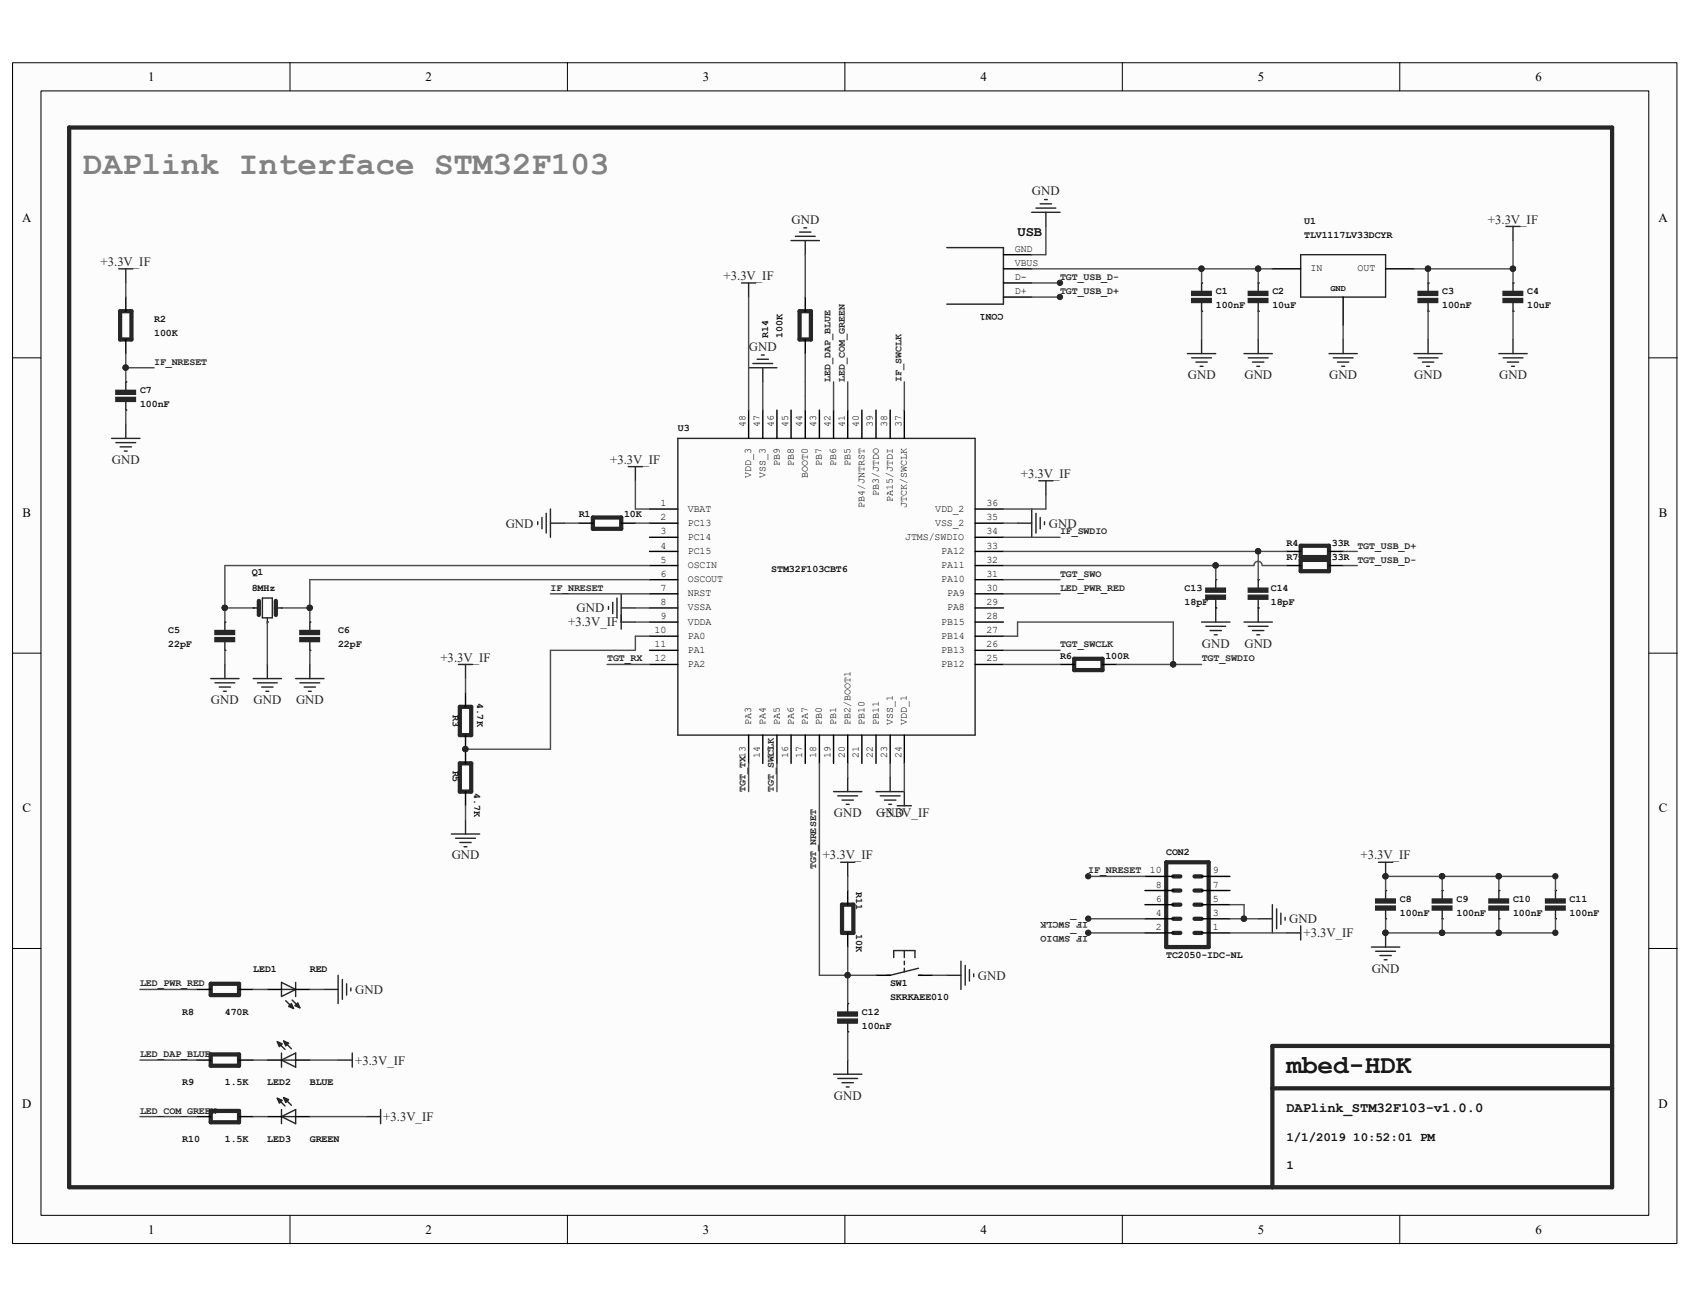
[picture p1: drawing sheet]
<svg xmlns="http://www.w3.org/2000/svg" width="279mm" height="216mm" viewBox="0 0 279 216" stroke-linecap="round" stroke-linejoin="round" font-family="sans-serif">
<path d="M2.1 10.4h275.1v195.2h-275.1z" fill="#fcfcfc"/>
<path d="M2.1 10.4h275.1v195.2h-275.1z" fill="none" stroke="#000" stroke-width=".17"/>
<path d="M6.8 15.1h265.8v185.8h-265.8z" fill="#fcfcfc"/>
<g fill="none" stroke="#000" stroke-width=".17">
<path d="M6.8 15h265.8v185.9h-265.8zM47.9 10.3v4.7M93.8 10.3v4.7M139.7 10.3v4.7M185.5 10.3v4.7M231.4 10.3v4.7M2.1 59.2h4.7M272.6 59.2h4.7M2.1 108h4.7M272.6 108h4.7M2.1 156.8h4.7M272.6 156.8h4.7"/>
<path d="M47.9 200.9v4.7M93.8 200.9v4.7M139.7 200.9v4.7M185.5 200.9v4.7M231.4 200.9v4.7"/>
</g>
<g fill="#0e0e0e" stroke="#0e0e0e" stroke-width=".17">
<circle cx="20.8" cy="60.8" r=".44"/>
<circle cx="37.2" cy="100.5" r=".44"/>
<circle cx="51.2" cy="100.5" r=".44"/>
<circle cx="76.9" cy="123.8" r=".44"/>
<circle cx="140.1" cy="161.2" r=".44"/>
<circle cx="194" cy="109.8" r=".44"/>
<circle cx="198.6" cy="44.4" r=".44"/>
<circle cx="201" cy="93.5" r=".44"/>
<circle cx="205.7" cy="151.9" r=".44"/>
<circle cx="208" cy="91.1" r=".44"/>
<circle cx="208" cy="44.4" r=".44"/>
<circle cx="229.1" cy="154.2" r=".44"/>
<circle cx="229.1" cy="144.9" r=".44"/>
<circle cx="236.1" cy="44.4" r=".44"/>
<circle cx="238.4" cy="154.2" r=".44"/>
<circle cx="238.4" cy="144.9" r=".44"/>
<circle cx="247.8" cy="154.2" r=".44"/>
<circle cx="247.8" cy="144.9" r=".44"/>
<circle cx="250.1" cy="44.4" r=".44"/>
</g>
<g fill="none" stroke="#262626" stroke-width=".7">
<path d="M11.4 21.1h255.1v175.2h-255.1zM19.9 51.4h1.8v4.7h-1.8zM132.2 51.4h1.9v4.7h-1.9zM42.8 99.3v2.4M45.6 99.3v2.4M98 85.6h4.7v1.8h-4.7zM215 90.2h4.7v1.9h-4.7zM215 92.6h4.7v1.8h-4.7zM76 116.9h1.9v4.6h-1.9zM177.6 108.9h4.7v1.9h-4.7zM76 126.2h1.9v4.7h-1.9zM139.2 149.6h1.9v4.6h-1.9z"/>
<path d="M192.8 142.5h7v14.1h-7zM194 149.6h1.1M194 151.9h1.1M194 154.2h1.1M194 144.9h1.1M194 147.2h1.1M197.5 149.6h1.2M197.5 151.9h1.2M197.5 154.2h1.2M197.5 144.9h1.2M197.5 147.2h1.2M34.8 162.6h4.7v1.9h-4.7z"/>
<path d="M34.8 174.3h4.7v1.9h-4.7zM210.4 179.9h56.1M266.5 172.9h-56.1v23.4M34.8 183.7h4.7v1.8h-4.7z"/>
</g>
<g fill="none" stroke="#262626" stroke-width=".23">
<path d="M156.5 40.9h9.4v9.4h-9.4M198.7 46.8v1.4M198.7 50v1.4M208 46.8v1.4M208 50v1.4M215 42.1h14.1v7h-14.1zM236.1 46.8v1.4M236.1 50v1.4M250.1 46.8v1.4M250.1 50v1.4M20.8 63.1v1.4M20.8 66.4v1.4"/>
<path d="M112.1 72.5h49.1v49h-49.1zM43.4 98.9h1.6v3.2h-1.6zM201 95.8v1.4M201 99.1v1.4M208 95.8v1.4M208 99.1v1.4M37.2 102.8v1.4M37.2 106.1v1.4M41.9 100.5h.9M44.2 102.1v1M45.6 100.5h.9M51.2 102.8v1.4"/>
<path d="M51.2 106.1v1.4M147.8 158.3v-1.2h3.5v1.2M149.5 157.1v1.2M149.5 158.9v.6M229.1 147.2v1.4M229.1 150.5v1.4M238.4 147.2v1.4M238.4 150.5v1.4M247.8 147.2v1.4M247.8 150.5v1.4M257.2 147.2v1.4M257.2 150.5v1.4"/>
<path d="M46.5 162.4l2.4 1.2-2.4 1.1zM46.5 163.6h2.4M47.2 165.4l1.3 1.3M48.3 165.3l1.3 1.3M48.9 162.4v2.3M140.1 165.9v1.4M140.1 169.2v1.4M149.5 160.1v.5M151.8 160.1l-4.6 1.1h-.6M151.8 161.2h.6"/>
</g>
<g fill="none" stroke="#000" stroke-width=".23">
<path d="M20.8 49.1v2.3M20.8 56.1v2.4M133.1 49.1v2.3M133.1 56.1v2.4M165.9 49.1h4.7M165.9 46.8h4.7M165.9 42.1h4.7M165.9 44.4h4.7M198.7 46.8h.1M198.7 51.4h.1M208 46.8h.1M208 51.4h.1"/>
<path d="M210.4 44.4h4.6M222.1 49.1v4.7M229.1 44.4h4.7M236.1 46.8h.1M236.1 51.4h.1M250.1 46.8h.1M250.1 51.4h.1M20.8 63.1h.1M20.8 67.8h.1M123.8 67.8v4.7M126.1 67.8v4.7M128.4 67.8v4.7"/>
<path d="M130.8 67.8v4.7M133.1 67.8v4.7M135.5 67.8v4.7M137.8 67.8v4.7M140.1 67.8v4.7M142.5 67.8v4.7M144.8 67.8v4.7M147.2 67.8v4.7M149.5 67.8v4.7M95.7 86.5h2.3M102.7 86.5h2.3M107.4 84.2h4.7"/>
<path d="M107.4 86.5h4.7M107.4 88.8h4.7M107.4 91.2h4.7M107.4 93.5h4.7M107.4 95.8h4.7M107.4 98.2h4.7M161.2 84.2h4.7M161.2 86.5h4.7M161.2 88.8h4.7M161.2 91.2h4.7M161.2 93.5h4.7M161.2 95.8h4.7"/>
<path d="M161.2 98.2h4.7M201 95.8h.1M208 95.8h.1M212.7 91.2h2.3M212.7 93.5h2.3M219.7 91.2h2.4M219.7 93.5h2.4M37.2 102.8h.1M37.2 107.5h.1M41.9 100.5h.1M44.2 102.8h.1M46.5 100.5h.1"/>
<path d="M51.2 102.8h.1M51.2 107.5h.1M77 114.5v2.4M107.4 100.5h4.7M107.4 102.8h4.7M107.4 105.2h4.7M107.4 107.5h4.7M107.4 109.8h4.7M161.2 100.5h4.7M161.2 102.8h4.7M161.2 105.2h4.7M161.2 107.5h4.7"/>
<path d="M161.2 109.8h4.7M175.3 109.8h2.3M182.3 109.8h2.3M201 100.5h.1M208 100.5h.1M77 121.5v4.7M77 130.9v2.3M123.8 121.5v4.7M126.1 121.5v4.7M128.4 121.5v4.7M130.8 121.5v4.7M133.1 121.5v4.7"/>
<path d="M135.5 121.5v4.7M137.8 121.5v4.7M140.1 121.5v4.7M142.5 121.5v4.7M144.8 121.5v4.7M147.2 121.5v4.7M149.5 121.5v4.7M140.1 147.2v2.4M140.1 154.2v2.4M189.3 154.2h4.7M189.3 151.9h4.7M189.3 149.6h4.7"/>
<path d="M189.3 147.2h4.7M189.3 144.9h4.7M198.7 154.2h4.6M198.7 151.9h4.6M198.7 149.6h4.6M198.7 147.2h4.6M198.7 144.9h4.6M229.1 147.2h.1M229.1 151.9h.1M238.4 147.2h.1M238.4 151.9h.1M247.8 147.2h.1"/>
<path d="M247.8 151.9h.1M257.2 147.2h.1M257.2 151.9h.1M32.5 163.6h2.3M32.5 175.2h2.3M39.5 163.6h2.4M39.5 175.2h2.4M140.1 165.9h.1M140.1 170.6h.1M144.8 161.2h2.4M151.8 161.2h2.4M32.5 184.6h2.3"/>
<path d="M39.5 184.6h2.4"/>
</g>
<g fill="#262626" stroke="#262626" stroke-width=".23">
<path d="M35.5 104.2h3.3v.7h-3.3z" fill-rule="evenodd"/>
<path d="M35.5 105.4h3.3v.7h-3.3z" fill-rule="evenodd"/>
<path d="M49.6 104.2h3.2v.7h-3.2z" fill-rule="evenodd"/>
<path d="M49.6 105.4h3.2v.7h-3.2z" fill-rule="evenodd"/>
<path d="M19.2 64.5h3.2v.7h-3.2z" fill-rule="evenodd"/>
<path d="M19.2 65.7h3.2v.7h-3.2z" fill-rule="evenodd"/>
<path d="M197 48.2h3.2v.6h-3.2z" fill-rule="evenodd"/>
<path d="M197 49.3h3.2v.7h-3.2z" fill-rule="evenodd"/>
<path d="M206.4 48.2h3.2v.6h-3.2z" fill-rule="evenodd"/>
<path d="M206.4 49.3h3.2v.7h-3.2z" fill-rule="evenodd"/>
<path d="M234.5 48.2h3.2v.6h-3.2z" fill-rule="evenodd"/>
<path d="M234.5 49.3h3.2v.7h-3.2z" fill-rule="evenodd"/>
<path d="M248.5 48.2h3.2v.6h-3.2z" fill-rule="evenodd"/>
<path d="M248.5 49.3h3.2v.7h-3.2z" fill-rule="evenodd"/>
<path d="M227.4 148.6h3.3v.7h-3.3z" fill-rule="evenodd"/>
<path d="M227.4 149.8h3.3v.6h-3.3z" fill-rule="evenodd"/>
<path d="M236.8 148.6h3.2v.7h-3.2z" fill-rule="evenodd"/>
<path d="M236.8 149.8h3.2v.6h-3.2z" fill-rule="evenodd"/>
<path d="M246.2 148.6h3.2v.7h-3.2z" fill-rule="evenodd"/>
<path d="M246.2 149.8h3.2v.6h-3.2z" fill-rule="evenodd"/>
<path d="M255.5 148.6h3.3v.7h-3.3z" fill-rule="evenodd"/>
<path d="M255.5 149.8h3.3v.6h-3.3z" fill-rule="evenodd"/>
<path d="M138.5 167.3h3.2v.7h-3.2z" fill-rule="evenodd"/>
<path d="M138.5 168.5h3.2v.6h-3.2z" fill-rule="evenodd"/>
<path d="M199.4 97.2h3.2v.7h-3.2z" fill-rule="evenodd"/>
<path d="M199.4 98.4h3.2v.7h-3.2z" fill-rule="evenodd"/>
<path d="M206.4 97.2h3.2v.7h-3.2z" fill-rule="evenodd"/>
<path d="M206.4 98.4h3.2v.7h-3.2z" fill-rule="evenodd"/>
</g>
<path d="M47.7 166.4l.5-.5 .3 .8z" fill="#262626"/>
<path d="M47.7 166.4l.5-.5 .3 .8z" fill="none" stroke="#262626" stroke-width=".23"/>
<path d="M48.8 166.3l.4-.5 .4 .8z" fill="#262626"/>
<path d="M45.8 172.2l1.3 1.3M46.5 175.2l2.4-1.1v2.3zM46.5 174.1v2.3M46.5 175.2h2.4M46.9 172.1l1.3 1.3M48.8 166.3l.4-.5 .4 .8z" fill="none" stroke="#262626" stroke-width=".23"/>
<path d="M44.2 163.6h2.3M48.9 163.6h2.3" fill="none" stroke="#000" stroke-width=".23"/>
<path d="M46.9 172.1l.8 .3-.5 .5z" fill="#262626"/>
<path d="M46.9 172.1l.8 .3-.5 .5z" fill="none" stroke="#262626" stroke-width=".23"/>
<path d="M45.8 172.2l.9 .4-.5 .4z" fill="#262626"/>
<path d="M45.8 172.2l.9 .4-.5 .4zM45.8 181.6l1.3 1.2M46.5 184.6l2.4-1.2v2.4zM46.5 183.4v2.4M46.5 184.6h2.4M46.9 181.4l1.3 1.3" fill="none" stroke="#262626" stroke-width=".23"/>
<path d="M44.2 175.2h2.3M48.9 175.2h2.3" fill="none" stroke="#000" stroke-width=".23"/>
<path d="M46.9 181.4l.8 .4-.5 .5z" fill="#262626"/>
<path d="M46.9 181.4l.8 .4-.5 .5z" fill="none" stroke="#262626" stroke-width=".23"/>
<path d="M45.8 181.6l.9 .3-.5 .5z" fill="#262626"/>
<g fill="none" stroke="#262626" stroke-width=".23">
<path d="M130.8 39.8h4.7M131.5 39.1h3.3M132.2 38.4h1.9M132.9 37.7h.5M133.1 39.8v2.3M170.6 35.1h4.7M171.3 34.4h3.2M172 33.7h1.8M172.7 33h.4M172.9 35.1v2.3M249 37.4h2.3M250.1 37.4v2.4"/>
<path d="M19.6 44.4h2.4M20.8 44.4v2.4M122.6 46.8h2.3M123.8 46.8v2.3M125.2 59.4h1.8M125.9 58.7h.4M196.3 58.5h4.7M197 59.2h3.3M197.7 59.9h1.9M198.7 56.1v2.4M205.7 58.5h4.7M206.4 59.2h3.3"/>
<path d="M207.1 59.9h1.8M208 56.1v2.4M219.7 58.5h4.7M220.4 59.2h3.3M221.1 59.9h1.9M222.1 56.1v2.4M233.8 58.5h4.6M234.5 59.2h3.2M235.2 59.9h1.8M236.1 56.1v2.4M247.8 58.5h4.7M248.5 59.2h3.3"/>
<path d="M249.2 59.9h1.9M250.1 56.1v2.4M18.5 72.5h4.6M19.2 73.2h3.2M19.9 73.9h1.8M20.6 74.6h.4M20.8 70.1v2.4M103.9 77.1h2.3M105 77.1v2.4M123.8 60.8h4.6M124.5 60.1h3.2M126.1 60.8v2.3"/>
<path d="M171.7 79.5h2.4M172.9 79.5v2.3M198.4 60.6h.5M207.8 60.6h.4M221.8 60.6h.5M235.9 60.6h.4M249.9 60.6h.5M88.9 86.3v.4M89.6 85.6v1.8M90.3 84.9v3.2M91 84.2v4.6M91 86.5h2.3"/>
<path d="M101.3 99.6v1.8M102 98.9v3.2M102.7 98.2v5.8M168.2 86.5h2.4M170.6 84.2v4.6M171.3 84.9v3.2M172 85.6v1.8M172.7 86.3v.4M34.8 112.2h4.7M35.5 112.9h3.3M36.2 113.6h1.9M36.9 114.3h.5"/>
<path d="M37.2 109.8v2.4M41.9 112.2h4.6M42.6 112.9h3.2M43.3 113.6h1.8M44 114.3h.4M44.2 109.8v2.4M48.9 112.2h4.7M49.6 112.9h3.3M50.3 113.6h1.9M51 114.3h.5M51.2 109.8v2.4M75.8 109.8h2.3"/>
<path d="M77 109.8v2.4M100.6 100.3v.4M102.7 100.5h2.3M102.7 102.8h2.3M198.7 102.8h4.6M199.4 103.5h3.2M200.1 104.2h1.8M200.8 104.9h.4M201 100.5v2.3M205.7 102.8h4.7M206.4 103.5h3.3M207.1 104.2h1.8"/>
<path d="M207.8 104.9h.4M208 100.5v2.3M74.6 137.9h4.7M75.3 138.6h3.3M76 139.3h1.9M76.7 140h.5M77 135.5v2.4M137.8 130.9h4.7M138.5 131.6h3.3M139.2 132.3h1.9M139.9 133h.5M140.1 128.5v2.4"/>
<path d="M144.8 130.9h4.7v2.3M145.5 131.6h3.3M146.2 132.3h1.9M146.9 133h.5M147.2 128.5v2.4M148.3 133.2h2.4M139 142.5h2.3M140.1 142.5v2.4M158.9 158.9v4.7M159.6 159.6v3.3M208 151.9h2.4M210.4 149.6v4.6"/>
<path d="M211.1 150.3v3.2M211.8 151v1.8M212.5 151.7v.4M212.7 154.2h2.3M215 153.1v2.3M226.7 156.6h4.7M227.4 157.3h3.3M227.9 142.5h2.3M228.1 158h1.9M228.8 158.7h.5M229.1 142.5v2.4M229.1 154.2v2.4"/>
<path d="M53.6 163.6h2.3M55.9 161.2v4.7M55.9 175.2h2.3M56.6 161.9v3.3M57.3 162.6v1.9M58 163.3v.5M58.2 174.1v2.3M137.8 177.6h4.7M138.5 178.3h3.3M139.2 179h1.9M139.9 179.7h.5M140.1 175.2v2.4"/>
<path d="M156.5 161.2h2.4M160.3 160.3v1.9M161 161v.5M45.8 181.6l.9 .3-.5 .5zM60.6 184.6h2.3M62.9 183.4v2.4"/>
</g>
<path d="M44.2 184.6h2.3M48.9 184.6h2.3" fill="none" stroke="#000" stroke-width=".23"/>
<g fill="none" stroke="#4c4c4c" stroke-width=".23">
<path d="M172.9 37.4v4.7h-2.3M250.1 39.8v7M20.8 46.8v2.3M20.8 58.5v4.6M123.8 49.1v18.7M133.1 42.1v7M133.1 58.5v9.3M170.6 49.1h4.7M170.6 46.8h4.7M170.6 44.4h39.8M198.7 44.4v2.4M198.7 51.4v4.7"/>
<path d="M208 44.4v2.4M208 51.4v4.7M222.1 53.8v2.3M233.8 44.4h16.3M236.1 44.4v2.4M236.1 51.4v4.7M250.1 51.4v4.7M20.8 67.8v2.3M20.8 60.8h4.7M105 79.5v4.7h2.4M126.1 63.1v4.7M137.8 63.1v4.7"/>
<path d="M140.1 63.1v4.7M149.5 63.1v4.7M91 98.2h16.4M93.3 86.5h2.4M105 86.5h2.4M107.4 95.8h-56.2v7M107.4 93.5h-70.2v9.3M165.9 86.5h2.3M165.9 98.2h9.4M165.9 95.8h9.4M165.9 91.2h46.8M165.9 88.8h9.4"/>
<path d="M172.9 81.8v2.4h-7M201 93.5v2.3M208 91.2v4.6M208.7 93.5a.68 .68 0 0 0-.7-.7 .68 .68 0 0 0-.7 .7h-41.4M208.7 93.5h4M222.1 91.2h2.3M222.1 93.5h2.3M37.2 100.5h4.7M37.2 107.5v2.3M44.2 102.8v7M46.5 100.5h4.7M51.2 107.5v2.3"/>
<path d="M77 112.2v2.3M100.4 109.8h7M105 100.5h2.4M105 102.8h2.4M107.4 105.2h-2.4v2.3h-14v16.4h-14M165.9 105.2h2.3v-2.4h25.8v7M165.9 107.5h9.4M165.9 109.8h9.4M184.6 109.8h14.1M77 133.2v2.3M123.8 126.2v4.7M128.4 126.2v4.7"/>
<path d="M135.5 126.2v35h9.3M140.1 126.2v2.3M147.2 126.2v2.3M149.5 126.2v4.7M140.1 144.9v2.3M140.1 156.6v9.3M179.9 154.2h9.4M179.9 151.9h9.4M179.9 144.9h9.4M203.3 154.2h9.4M203.3 149.6h2.4v2.3M203.3 151.9h4.7"/>
<path d="M229.1 147.2v-2.3h28.1v2.3M229.1 151.9v2.3h28.1v-2.3M238.4 144.9v2.3M238.4 151.9v2.3M247.8 144.9v2.3M247.8 151.9v2.3M23.1 163.6h9.4M23.1 175.2h9.4M41.9 163.6h2.3M41.9 175.2h2.3M51.2 163.6h2.4M51.2 175.2h4.7"/>
<path d="M140.1 170.6v4.6M154.2 161.2h2.3M23.1 184.6h9.4M41.9 184.6h2.3M51.2 184.6h9.4"/>
</g>
<g fill="#262626" stroke="#262626" stroke-width=".17">
<circle cx="229.1" cy="154.2" r=".44"/>
<circle cx="238.4" cy="154.2" r=".44"/>
<circle cx="247.8" cy="154.2" r=".44"/>
<circle cx="257.1" cy="154.2" r=".44"/>
<circle cx="205.7" cy="151.9" r=".44"/>
<circle cx="179.9" cy="144.9" r=".44"/>
<circle cx="20.8" cy="60.8" r=".44"/>
<circle cx="76.9" cy="123.8" r=".44"/>
<circle cx="140.1" cy="161.2" r=".44"/>
<circle cx="194" cy="109.8" r=".44"/>
<circle cx="175.2" cy="49.1" r=".44"/>
<circle cx="175.2" cy="46.8" r=".44"/>
<circle cx="179.9" cy="154.2" r=".44"/>
<circle cx="179.9" cy="151.9" r=".44"/>
<circle cx="198.6" cy="44.4" r=".44"/>
<circle cx="208" cy="44.4" r=".44"/>
<circle cx="208" cy="91.1" r=".44"/>
<circle cx="201" cy="93.5" r=".44"/>
<circle cx="236.1" cy="44.4" r=".44"/>
<circle cx="250.1" cy="44.4" r=".44"/>
<circle cx="238.4" cy="144.9" r=".44"/>
<circle cx="247.8" cy="144.9" r=".44"/>
<circle cx="257.1" cy="144.9" r=".44"/>
<circle cx="229.1" cy="144.9" r=".44"/>
<circle cx="37.2" cy="100.5" r=".44"/>
<circle cx="51.2" cy="100.5" r=".44"/>
</g>
<text font-size="5.4" fill="#808080" x="13.8" y="28.8">DAPlink Interface STM32F103</text>
<text font-size="4.3" fill="#0e0e0e" x="212.7" y="177.5">mbed-HDK</text>
<g font-size="2.3" fill="#0e0e0e">
<text x="168.2" y="39.1">USB</text>
<text x="212.7" y="183.9">DAPlink_STM32F103-v1.0.0</text>
</g>
<g font-size="2.1">
<text x="24.5" y="13.4">1</text>
<text x="70.4" y="13.4">2</text>
<text x="116.2" y="13.4">3</text>
<text x="162.1" y="13.4">4</text>
<text x="207.9" y="13.4">5</text>
<text x="253.8" y="13.4">6</text>
<text x="3.6" y="36.6">A</text>
<text x="274.2" y="36.6">A</text>
<text x="3.7" y="85.4">B</text>
<text x="274.2" y="85.4">B</text>
<text x="3.7" y="134.3">C</text>
<text x="274.2" y="134.3">C</text>
<text x="3.6" y="183.1">D</text>
<text x="274.2" y="183.1">D</text>
<text x="24.5" y="204">1</text>
<text x="70.4" y="204">2</text>
<text x="116.2" y="204">3</text>
<text x="162.1" y="204">4</text>
<text x="207.9" y="204">5</text>
<text x="253.8" y="204">6</text>
</g>
<g font-size="2.1" fill="#262626">
<text x="170.6" y="32.3">GND</text>
<text x="130.9" y="37">GND</text>
<text x="246" y="37">+3.3V_IF</text>
<text x="16.6" y="44">+3.3V_IF</text>
<text x="119.6" y="46.3">+3.3V_IF</text>
<text x="123.8" y="58">GND</text>
<text x="196.4" y="62.7">GND</text>
<text x="205.7" y="62.7">GND</text>
<text x="219.8" y="62.7">GND</text>
<text x="233.8" y="62.7">GND</text>
<text x="247.9" y="62.7">GND</text>
<text x="18.5" y="76.7">GND</text>
<text x="100.9" y="76.7">+3.3V_IF</text>
<text x="168.8" y="79">+3.3V_IF</text>
<text x="83.6" y="87.2">GND</text>
<text x="173.4" y="87.2">GND</text>
<text x="95.3" y="101.2">GND</text>
<text x="93.9" y="103.5">+3.3V_IF</text>
<text x="198.7" y="107.1">GND</text>
<text x="205.7" y="107.1">GND</text>
<text x="72.8" y="109.4">+3.3V_IF</text>
<text x="34.9" y="116.4">GND</text>
<text x="41.9" y="116.4">GND</text>
<text x="48.9" y="116.4">GND</text>
<text x="137.9" y="135.1">GND</text>
<text x="144.9" y="135.1">GND</text>
<text x="145.4" y="135.1">+3.3V_IF</text>
<text x="74.7" y="142.1">GND</text>
<text x="136" y="142.1">+3.3V_IF</text>
<text x="224.9" y="142.1">+3.3V_IF</text>
<text x="213.1" y="152.6">GND</text>
<text x="215.5" y="154.9">+3.3V_IF</text>
<text x="161.7" y="161.9">GND</text>
<text x="226.8" y="160.8">GND</text>
<text x="58.7" y="164.3">GND</text>
<text x="58.7" y="176">+3.3V_IF</text>
<text x="63.4" y="185.3">+3.3V_IF</text>
<text x="137.9" y="181.8">GND</text>
</g>
<g font-size="2.1" fill="#0e0e0e">
<text x="212.7" y="188.6">1/1/2019 10:52:01 PM</text>
<text x="212.7" y="193.3">1</text>
</g>
<g font-size="1.7">
<text x="167.8" y="41.6">GND</text>
<text x="167.8" y="46.3">D-</text>
<text x="167.8" y="43.9">VBUS</text>
<text x="216.7" y="44.9">IN</text>
<text x="224.5" y="44.9">OUT</text>
<text x="167.8" y="48.6">D+</text>
<text x="123.3" y="70.6" transform="rotate(-90 123.3 70.6)">48</text>
<text x="125.6" y="70.6" transform="rotate(-90 125.6 70.6)">47</text>
<text x="127.9" y="70.6" transform="rotate(-90 127.9 70.6)">46</text>
<text x="130.3" y="70.6" transform="rotate(-90 130.3 70.6)">45</text>
<text x="132.6" y="70.6" transform="rotate(-90 132.6 70.6)">44</text>
<text x="135" y="70.6" transform="rotate(-90 135 70.6)">43</text>
<text x="137.3" y="70.6" transform="rotate(-90 137.3 70.6)">42</text>
<text x="139.7" y="70.6" transform="rotate(-90 139.7 70.6)">41</text>
<text x="142" y="70.6" transform="rotate(-90 142 70.6)">40</text>
<text x="144.3" y="70.6" transform="rotate(-90 144.3 70.6)">39</text>
<text x="146.7" y="70.6" transform="rotate(-90 146.7 70.6)">38</text>
<text x="149" y="70.6" transform="rotate(-90 149 70.6)">37</text>
<text x="128.9" y="77.1" transform="rotate(-90 128.9 77.1)">PB9</text>
<text x="131.2" y="77.1" transform="rotate(-90 131.2 77.1)">PB8</text>
<text x="135.9" y="77.1" transform="rotate(-90 135.9 77.1)">PB7</text>
<text x="138.3" y="77.1" transform="rotate(-90 138.3 77.1)">PB6</text>
<text x="140.6" y="77.1" transform="rotate(-90 140.6 77.1)">PB5</text>
<text x="109.2" y="83.7">1</text>
<text x="124.2" y="79.1" transform="rotate(-90 124.2 79.1)">VDD_3</text>
<text x="126.5" y="79.1" transform="rotate(-90 126.5 79.1)">VSS_3</text>
<text x="133.6" y="79.1" transform="rotate(-90 133.6 79.1)">BOOT0</text>
<text x="145.3" y="82" transform="rotate(-90 145.3 82)">PB3/JTDO</text>
<text x="147.6" y="83" transform="rotate(-90 147.6 83)">PA15/JTDI</text>
<text x="163.1" y="83.7">36</text>
<text x="109.2" y="86">2</text>
<text x="109.2" y="88.3">3</text>
<text x="113.7" y="84.6">VBAT</text>
<text x="113.7" y="86.9">PC13</text>
<text x="113.7" y="89.3">PC14</text>
<text x="142.9" y="84" transform="rotate(-90 142.9 84)">PB4/JNTRST</text>
<text x="149.6" y="89.3">JTMS/SWDIO</text>
<text x="149.9" y="84" transform="rotate(-90 149.9 84)">JTCK/SWCLK</text>
<text x="154.6" y="86.9">VSS_2</text>
<text x="154.6" y="84.6">VDD_2</text>
<text x="163.1" y="88.3">34</text>
<text x="163.1" y="86">35</text>
<text x="109.2" y="90.7">4</text>
<text x="109.2" y="93">5</text>
<text x="109.2" y="95.3">6</text>
<text x="113.7" y="91.6">PC15</text>
<text x="113.7" y="93.9">OSCIN</text>
<text x="155.6" y="93.9">PA11</text>
<text x="155.6" y="91.6">PA12</text>
<text x="163.1" y="95.3">31</text>
<text x="163.1" y="93">32</text>
<text x="163.1" y="90.7">33</text>
<text x="109.2" y="97.7">7</text>
<text x="109.2" y="100">8</text>
<text x="113.7" y="96.3">OSCOUT</text>
<text x="113.7" y="98.6">NRST</text>
<text x="113.7" y="100.9">VSSA</text>
<text x="155.6" y="96.3">PA10</text>
<text x="156.6" y="100.9">PA8</text>
<text x="156.6" y="98.6">PA9</text>
<text x="163.1" y="100">29</text>
<text x="163.1" y="97.7">30</text>
<text x="108.2" y="104.7">10</text>
<text x="108.2" y="107">11</text>
<text x="109.2" y="102.4">9</text>
<text x="113.7" y="103.3">VDDA</text>
<text x="113.7" y="105.6">PA0</text>
<text x="113.7" y="107.9">PA1</text>
<text x="155.6" y="107.9">PB13</text>
<text x="155.6" y="105.6">PB14</text>
<text x="155.6" y="103.3">PB15</text>
<text x="163.1" y="107">26</text>
<text x="163.1" y="104.7">27</text>
<text x="163.1" y="102.4">28</text>
<text x="108.2" y="109.3">12</text>
<text x="113.7" y="110.3">PA2</text>
<text x="155.6" y="110.3">PB12</text>
<text x="163.1" y="109.3">25</text>
<text x="124.2" y="119.9" transform="rotate(-90 124.2 119.9)">PA3</text>
<text x="126.5" y="119.9" transform="rotate(-90 126.5 119.9)">PA4</text>
<text x="128.9" y="119.9" transform="rotate(-90 128.9 119.9)">PA5</text>
<text x="131.2" y="119.9" transform="rotate(-90 131.2 119.9)">PA6</text>
<text x="133.6" y="119.9" transform="rotate(-90 133.6 119.9)">PA7</text>
<text x="135.9" y="119.9" transform="rotate(-90 135.9 119.9)">PB0</text>
<text x="138.3" y="119.9" transform="rotate(-90 138.3 119.9)">PB1</text>
<text x="140.6" y="119.9" transform="rotate(-90 140.6 119.9)">PB2/BOOT1</text>
<text x="142.9" y="119.9" transform="rotate(-90 142.9 119.9)">PB10</text>
<text x="145.3" y="119.9" transform="rotate(-90 145.3 119.9)">PB11</text>
<text x="147.6" y="119.9" transform="rotate(-90 147.6 119.9)">VSS_1</text>
<text x="149.9" y="119.9" transform="rotate(-90 149.9 119.9)">VDD_1</text>
<text x="125.6" y="125.4" transform="rotate(-90 125.6 125.4)">14</text>
<text x="127.9" y="125.4" transform="rotate(-90 127.9 125.4)">15</text>
<text x="130.3" y="125.4" transform="rotate(-90 130.3 125.4)">16</text>
<text x="132.6" y="125.4" transform="rotate(-90 132.6 125.4)">17</text>
<text x="135" y="125.4" transform="rotate(-90 135 125.4)">18</text>
<text x="137.3" y="125.4" transform="rotate(-90 137.3 125.4)">19</text>
<text x="139.7" y="125.4" transform="rotate(-90 139.7 125.4)">20</text>
<text x="142" y="125.4" transform="rotate(-90 142 125.4)">21</text>
<text x="144.3" y="125.4" transform="rotate(-90 144.3 125.4)">22</text>
<text x="146.7" y="125.4" transform="rotate(-90 146.7 125.4)">23</text>
<text x="149" y="125.4" transform="rotate(-90 149 125.4)">24</text>
<text x="190.1" y="144.4">10</text>
<text x="191.1" y="149.1">6</text>
<text x="191.1" y="146.7">8</text>
<text x="200.5" y="149.1">5</text>
<text x="200.5" y="146.7">7</text>
<text x="200.5" y="144.4">9</text>
<text x="191.1" y="153.7">2</text>
<text x="191.1" y="151.4">4</text>
<text x="200.5" y="153.7">1</text>
<text x="200.5" y="151.4">3</text>
</g>
<g font-size="1.7" fill="#0e0e0e">
<text x="215.6" y="37">U1</text>
<text x="215.6" y="39.3">TLV1117LV33DCYR</text>
<text x="25.5" y="53.3">R2</text>
<text x="165.9" y="51.9" transform="rotate(-180 165.9 51.9)">CON1</text>
<text x="201" y="48.6">C1</text>
<text x="201" y="51">100nF</text>
<text x="210.4" y="48.6">C2</text>
<text x="210.4" y="51">10uF</text>
<text x="238.4" y="48.6">C3</text>
<text x="238.4" y="51">100nF</text>
<text x="252.5" y="48.6">C4</text>
<text x="252.5" y="51">10uF</text>
<text x="25.5" y="55.6">100K</text>
<text x="127" y="55.9" transform="rotate(-90 127 55.9)">R14</text>
<text x="129.4" y="55.9" transform="rotate(-90 129.4 55.9)">100K</text>
<text x="23.2" y="65">C7</text>
<text x="23.2" y="67.3">100nF</text>
<text x="112.1" y="71.3">U3</text>
<text x="95.7" y="85.5">R1</text>
<text x="103.2" y="85.5">10K</text>
<text x="41.6" y="95.1">Q1</text>
<text x="127.5" y="94.6">STM32F103CBT6</text>
<text x="212.7" y="90.2">R4</text>
<text x="212.7" y="92.5">R7</text>
<text x="220.2" y="90.2">33R</text>
<text x="220.2" y="92.5">33R</text>
<text x="41.6" y="97.7">8MHz</text>
<text x="195.8" y="97.7">C13</text>
<text x="195.8" y="100">18pF</text>
<text x="210.1" y="97.7">C14</text>
<text x="210.1" y="100">18pF</text>
<text x="27.8" y="104.7">C5</text>
<text x="27.8" y="107">22pF</text>
<text x="55.9" y="104.7">C6</text>
<text x="55.9" y="107">22pF</text>
<text x="175.3" y="108.9">R6</text>
<text x="182.8" y="108.9">100R</text>
<text x="74.9" y="118.2" transform="rotate(90 74.9 118.2)">R3</text>
<text x="78.9" y="116.2" transform="rotate(90 78.9 116.2)">4.7K</text>
<text x="74.9" y="127.4" transform="rotate(90 74.9 127.4)">R5</text>
<text x="78.4" y="131.1" transform="rotate(90 78.4 131.1)">4.7K</text>
<text x="192.8" y="141.4">CON2</text>
<text x="141.6" y="147.4" transform="rotate(90 141.6 147.4)">R11</text>
<text x="231.4" y="149.1">C8</text>
<text x="240.8" y="149.1">C9</text>
<text x="250.1" y="149.1">C10</text>
<text x="259.5" y="149.1">C11</text>
<text x="141.6" y="154.5" transform="rotate(90 141.6 154.5)">10K</text>
<text x="231.4" y="151.4">100nF</text>
<text x="240.8" y="151.4">100nF</text>
<text x="250.1" y="151.4">100nF</text>
<text x="259.5" y="151.4">100nF</text>
<text x="41.9" y="160.7">LED1</text>
<text x="51.2" y="160.7">RED</text>
<text x="192.8" y="158.4">TC2050-IDC-NL</text>
<text x="30.1" y="167.7">R8</text>
<text x="37.2" y="167.7">470R</text>
<text x="142.5" y="167.7">C12</text>
<text x="147.2" y="163.1">SW1</text>
<text x="147.2" y="165.4">SKRKAEE010</text>
<text x="142.5" y="170.1">100nF</text>
<text x="30.1" y="179.4">R9</text>
<text x="37.2" y="179.4">1.5K</text>
<text x="44.2" y="179.4">LED2</text>
<text x="51.2" y="179.4">BLUE</text>
<text x="30.1" y="188.8">R10</text>
<text x="37.2" y="188.8">1.5K</text>
<text x="44.2" y="188.8">LED3</text>
<text x="51.2" y="188.8">GREEN</text>
</g>
<g font-size="1.7" fill="#262626">
<text x="175.3" y="46.3">TGT_USB_D-</text>
<text x="175.3" y="48.6">TGT_USB_D+</text>
<text x="25.5" y="60.3">IF_NRESET</text>
<text x="137.3" y="63.1" transform="rotate(-90 137.3 63.1)">LED_DAP_BLUE</text>
<text x="139.7" y="63.1" transform="rotate(-90 139.7 63.1)">LED_COM_GREEN</text>
<text x="149" y="63.1" transform="rotate(-90 149 63.1)">IF_SWCLK</text>
<text x="175.3" y="88.3">IF_SWDIO</text>
<text x="175.3" y="95.3">TGT_SWO</text>
<text x="224.4" y="90.7">TGT_USB_D+</text>
<text x="224.4" y="93">TGT_USB_D-</text>
<text x="91" y="97.7">IF_NRESET</text>
<text x="175.3" y="97.7">LED_PWR_RED</text>
<text x="175.3" y="107">TGT_SWCLK</text>
<text x="100.4" y="109.3">TGT_RX</text>
<text x="198.7" y="109.3">TGT_SWDIO</text>
<text x="123.3" y="130.9" transform="rotate(-90 123.3 130.9)">TGT_TX13</text>
<text x="127.9" y="130.9" transform="rotate(-90 127.9 130.9)">TGT_SWCLK</text>
<text x="135" y="143.7" transform="rotate(-90 135 143.7)">TGT_NRESET</text>
<text x="179.9" y="144.4">IF_NRESET</text>
<text x="179.9" y="154.7" transform="rotate(-180 179.9 154.7)">IF_SWDIO</text>
<text x="179.9" y="152.4" transform="rotate(-180 179.9 152.4)">IF_SWCLK</text>
<text x="23.2" y="163.1">LED_PWR_RED</text>
<text x="23.2" y="174.8">LED_DAP_BLUE</text>
<text x="23.2" y="184.1">LED_COM_GREEN</text>
</g>
<text font-size="1.4" fill="#0e0e0e" x="220" y="48.1">GND</text>
</svg>
